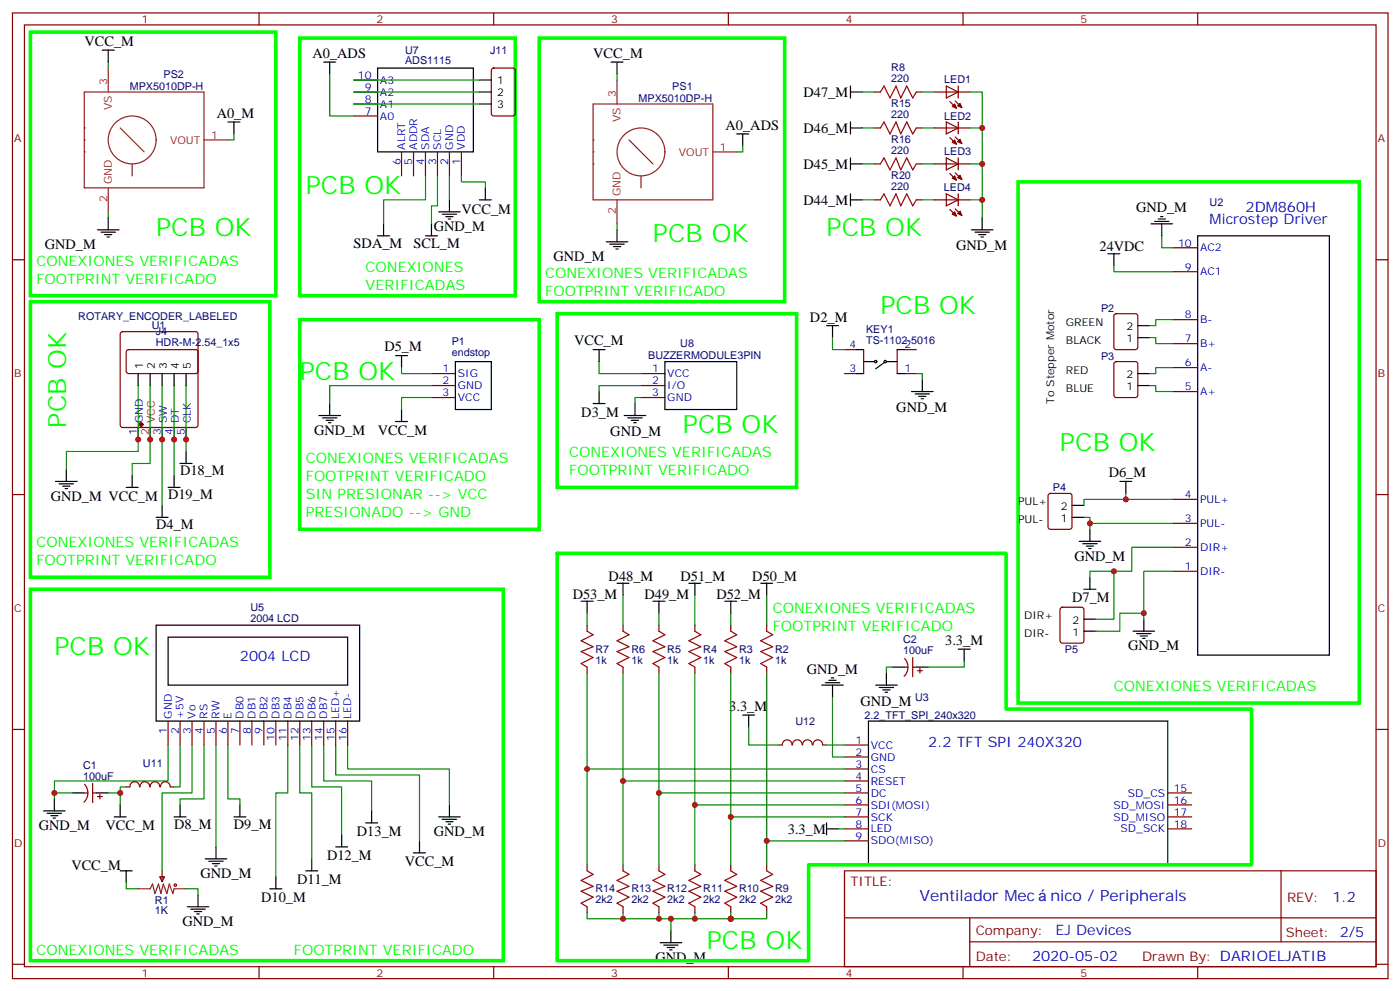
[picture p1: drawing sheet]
<svg xmlns="http://www.w3.org/2000/svg" width="413mm" height="292mm" viewBox="0 0 413 292" stroke-linecap="round" stroke-linejoin="round" font-family="sans-serif">
<g fill="none" stroke="#870000" stroke-width=".35">
<path d="M3.7 3.8h405.3v284.3h-405.3zM7.2 7.3h398.3v277.3h-398.3zM76.3 3.8v3.5M145.5 3.8v3.5M214.6 3.8v3.5M283.8 3.8v3.5M352.9 3.8v3.5M104.2 34.1h7.1M104.2 30.6h7.1M104.2 27.1h7.1M104.2 23.6h7.1M118.3 44.7v7.1"/>
<path d="M121.8 44.7v7.1M125.4 44.7v7.1M128.9 44.7v7.1M132.4 44.7v7.1M136 44.7v7.1M3.7 76.5h3.5M405.5 76.5h3.5M35.7 97.9l.4-.3h21.5l.5 .3 .2 .5v26.8l-.2 .5-.5 .2h-21.5l-.5-.3-.2-.4v-26.8zM328.5 92.6l.4-.2h5.7l.6 .4 .1 9.4-.5 .7h-5.9l-.6-.4-.1-9.4zM127.1 110h7.1M127.1 113.5h7.1M127.1 117.1h7.1"/>
<path d="M328.5 106.7l.4-.2h5.7l.6 .4 .1 9.4-.5 .7-5.9 .1-.6-.5-.1-9.4zM40.7 125.9v3.5M47.8 125.9v3.5M51.3 125.9v3.5M54.8 125.9v3.5M3.7 145.6h3.5M405.5 145.6h3.5M3.7 214.8h3.5M49.5 212.3v7.1M53.1 212.3v7.1M56.6 212.3v7.1M60.1 212.3v7.1"/>
<path d="M63.6 212.3v7.1M67.2 212.3v7.1M70.7 212.3v7.1M74.2 212.3v7.1M77.8 212.3v7.1M81.3 212.3v7.1M84.8 212.3v7.1M88.3 212.3v7.1M91.9 212.3v7.1M95.4 212.3v7.1M98.9 212.3v7.1M102.4 212.3v7.1"/>
<path d="M405.5 214.8h3.5M47.1 258.2h1.4l-.7 1.4zM47.8 256.4v3.2M248.8 256.4h156.7v28.2h-156.7zM377.5 256.4v20.9M248.9 270.2h156.5M285.8 277.3h119.6M285.8 270.2v14.2M3.7 283.9h3.5M76.3 284.6v3.5M145.5 284.6v3.5M214.6 284.6v3.5"/>
<path d="M283.8 284.6v3.5M352.9 284.6v3.5M405.5 283.9h3.5"/>
</g>
<g fill="none" stroke="#000" stroke-width=".35">
<path d="M111.3 20h28.2v24.7h-28.2zM132.4 58.8v3.6M141.3 58.8h3.5M143 55.3v3.5M111.3 69.4h3.5M113 65.9v3.5M125.4 69.4h3.5M127.1 65.9v3.5M129.3 62.4h6.3M130.3 63.1h4.2M131.4 63.8h2.1M132.1 64.5h.7"/>
<path d="M326.5 74.7h3.5M328.2 74.7v3.5M335.3 99.4h3.5M335.3 95.9h3.5M97.2 118.8v3.5M116.6 104.7h3.5M118.3 104.7v3.5M134.2 106.5h10.6v14.1h-10.6zM335.3 113.5h3.5M335.3 110h3.5M19.5 138.2v3.5M38.9 140v3.5"/>
<path d="M51.3 140v3.5M53.1 136.5h3.5M54.8 132.9v3.6M94 122.3h6.3M95 123h4.3M96.1 123.8h2.1M96.8 124.5h.7M116.6 124.1h3.5M118.3 120.6v3.5M16.4 141.7h6.3M17.4 142.5h4.3M18.5 143.2h2.1"/>
<path d="M19.2 143.9h.7M37.2 143.5h3.5M46 152.3h3.5M47.8 148.8v3.5M49.5 143.5h3.6M318 159.4h6.3M321.2 155.9v3.5M330 141.7h3.5M331.8 141.7v3.6M319.1 160.1h4.2M319.4 173.5h3.5M320.1 160.8h2.1"/>
<path d="M320.8 161.5h.7M321.2 170v3.5M46 184.1h60v28.2h-60zM49.5 187.6h52.9v14.1h-52.9zM333.9 185.8h6.3M334.9 186.5h4.3M336 187.3h2.1M336.7 188h.7M337 182.3v3.5M12.8 238.8h6.4M13.9 239.5h4.2M16 235.2v3.6"/>
<path d="M35.4 237v3.5M53.1 237v3.5M70.7 237v3.5M109.5 238.8v3.5M132.4 237v3.5M15 240.2h2.1M15.7 240.9h.7M33.7 240.5h3.5M35.4 256.4h3.5M37.2 256.4v3.5M51.3 240.5h3.5M60.5 252.9h6.3"/>
<path d="M61.5 253.6h4.3M62.6 254.3h2.1M63.3 255h.7M63.6 249.3v3.6M68.9 240.5h3.6M81.3 258.2v3.5M90.1 256.4h3.5M91.9 252.9v3.5M98.9 249.3h3.5M100.7 245.8v3.5M107.7 242.3h3.6M121.8 251.1h3.6"/>
<path d="M123.6 247.6v3.5M129.3 240.5h6.3M130.3 241.2h4.2M131.4 241.9h2.1M132.1 242.6h.7M55.2 267h6.3M56.2 267.7h4.3M57.3 268.4h2.1M58 269.1h.7M58.3 263.5v3.5M79.5 261.7h3.5"/>
</g>
<g fill="none" stroke="#008700" stroke-width=".35">
<path d="M125.4 51.8v7h-12.4v7.1M128.9 51.8v8.8h-1.8v5.3M132.4 51.8v7M136 51.8v1.8h7v1.7M328.2 78.2v1.8h17.7M342.3 69.4v3.6h3.6M338.8 99.4h1.8v1.8h5.3M345.9 94.1h-5.3v1.8h-1.8M40.7 113.5v19.4h-21.2v5.3M44.2 113.5v23h-5.3v3.5M47.8 113.5v35.3M51.3 113.5v26.5"/>
<path d="M54.8 113.5v19.4M118.3 108.2v1.8h8.8M127.1 117.1h-8.8v3.5M127.1 113.5h-29.9v5.3M338.8 113.5h1.8v1.8h5.3M345.9 108.2h-5.3v1.8h-1.8M331.8 145.3v1.7h14.1M345.9 154.1h-24.7v1.8M345.9 161.1h-12.4v7.1h-12.3v1.8M345.9 168.2h-8.9v14.1M49.5 219.4v10.5h-33.5v5.3M56.6 219.4v14.1h-8.8v22.9"/>
<path d="M60.1 219.4v15.8h-7v1.8M63.6 219.4v29.9M67.2 219.4v15.8h3.5v1.8M84.8 219.4v14.1h-3.5v24.7M88.3 219.4v14.1h3.6v19.4M91.9 219.4v12.3h8.8v14.1M95.4 219.4v10.5h14.1v8.9M98.9 219.4v8.8h24.7v19.4M102.4 219.4v7h30v10.6M37.2 259.9v1.8h3.5M54.8 261.7h3.5v1.8"/>
</g>
<g fill="none" stroke="#8c2424" stroke-width=".35">
<path d="M174.8 30.6h35.2v28.2h-35.2zM181.8 23.6v7M181.8 58.8v7.1M185.3 41.2l7.1 7.1M188.9 51.8v3.5M210 44.7h7.1M40.7 261.7h3.5l.7-1.4 .7 2.8 1.1-2.8 .7 2.8 .7-2.8 1.1 2.8 .7-2.8 1 2.8 .4-1.4h3.5"/>
<circle cx="188.9" cy="44.7" r="7.1"/>
</g>
<circle cx="51.6" cy="260.6" r=".35" fill="none" stroke="#a10000" stroke-width=".35"/>
<path d="M88.3 11.2h63.5v75.9h-63.5zM300 53.6h100.5v153.4h-100.5zM9 88.8h70.5v81.2h-70.5zM88.3 94.1h70.6v61.8h-70.6zM9 173.5h139.3v109.4h-139.3z" fill="none" stroke="#0f0" stroke-width="1.1"/>
<circle cx="41.6" cy="125" r=".53" fill="#870000" stroke="#870000" stroke-width=".35"/>
<path d="M44.2 125.9v3.5" fill="none" stroke="#f00" stroke-width=".35"/>
<g fill="#8c2424">
<circle cx="174.8" cy="41.2" r=".18"/>
<circle cx="174.8" cy="44.7" r=".18"/>
<circle cx="174.8" cy="48.3" r=".18"/>
</g>
<g fill="none" stroke="#000" stroke-width=".35">
<path d="M30.1 14.7h3.6M31.9 14.7v3.6M95.4 18.3h3.5M97.2 18.3v3.5M180.1 18.3h3.5M181.8 18.3v3.5M67.2 35.9h3.5M68.9 35.9v3.5M217.1 39.4h3.5M218.9 39.4v3.6M28.7 67.7h6.4M29.8 68.4h4.2"/>
<path d="M30.8 69.1h2.1M31.5 69.8h.7M31.9 64.1v3.6M178.6 71.2h6.4M179.7 71.9h4.2M180.8 72.6h2.1M181.5 73.3h.7M181.8 67.7v3.5M339.2 65.9h6.3M340.2 65.2h4.3M341.3 64.5h2.1M342 63.8h.7"/>
<path d="M342.3 65.9v3.5M352.9 69.4h38.8v123.5h-38.8zM174.8 118.8h3.5M174.8 102.9h3.5M176.5 102.9v3.6M176.5 115.3v3.5M187.1 118.8v3.5M195.9 106.5h21.2v14.1h-21.2zM183.9 122.3h6.4M185 123h4.2M186.1 123.8h2.1M186.8 124.5h.7"/>
<path d="M315.9 152.3h3.5M315.9 148.8h3.5M171.2 177h3.6M173 177v3.6M181.8 171.7h3.5M183.6 171.7v3.6M192.4 177h3.5M194.2 177v3.6M203 171.7h3.5M204.8 171.7v3.6M213.6 177h3.5M215.3 177v3.6"/>
<path d="M224.2 171.7h3.5M225.9 171.7v3.6M245 199.6h.7M319.4 185.8h3.5M319.4 182.3h3.5M218.9 210.5h3.5M220.6 210.5v3.6M242.1 201.7h6.4M243.2 201h4.2M244.3 200.3h2.1M245.3 201.7v3.5M255.9 212.3h88.2v42.3h-88.2z"/>
<path d="M243.6 244.1h3.5M243.6 242.3v3.5M194.5 277.6h6.4M195.6 278.3h4.2M196.6 279h2.2M197.3 279.7h.7M197.7 274v3.6"/>
</g>
<g fill="none" stroke="#008700" stroke-width=".35">
<path d="M31.9 18.3v1.7M68.9 39.4v1.8h-1.7M97.2 21.8v12.3h7M181.8 21.8v1.8M218.9 43v1.7h-1.8M31.9 62.4v1.7M181.8 65.9v1.8M176.5 106.5v3.5h12.4M188.9 117.1h-1.8v1.7M188.9 113.5h-12.4v1.8M319.4 152.3h1.8v1.8M331.8 147h-12.4v1.8"/>
<path d="M183.6 175.3v8.8M204.8 175.3v8.8M225.9 175.3v8.8M328.2 168.2v14.1h-5.3M173 180.6v3.5M173 198.2v56.4M183.6 198.2v56.4M194.2 180.6v3.5M194.2 198.2v56.4M204.8 198.2v56.4M215.3 180.6v3.5M215.3 198.2v56.4"/>
<path d="M225.9 198.2v56.4M337 180.6h-7v5.2h-7.1M245.3 205.2v17.7h3.5M173 226.4h75.8M183.6 229.9h65.2M194.2 233.5h54.6M204.8 237h44M215.3 240.5h33.5M225.9 247.6h22.9M247.1 244.1h1.7M173 268.7v1.8h10.6M183.6 268.7v1.8h10.6"/>
<path d="M194.2 268.7v1.8h3.5M204.8 270.5h-7.1v3.5M204.8 268.7v1.8h10.5M215.3 268.7v1.8M225.9 268.7v1.8h-10.6"/>
</g>
<path d="M9 9.5h72.3v77.6h-72.3zM158.9 11.2h72.3v77.6h-72.3zM164.2 92.4h70.5v51.1h-70.5zM164.2 162.9h132.3v45.9h72.3v45.8h-130.5v28.3h-74.1z" fill="none" stroke="#0f0" stroke-width="1.1"/>
<g fill="none" stroke="#870000" stroke-width=".35">
<path d="M345.9 73h7M345.9 94.1h7M345.9 80h7M188.9 110h7M188.9 113.5h7M188.9 117.1h7M345.9 115.3h7M345.9 108.2h7M345.9 101.2h7M309.1 145.5l.4-.2h5.7l.6 .4 .1 9.5-.5 .6-5.9 .1-.6-.5-.1-9.4zM345.9 154.1h7M345.9 147h7"/>
<path d="M312.6 179l.5-.2h5.6l.6 .4 .1 9.5-.5 .6-5.8 .1-.7-.5-.1-9.4zM345.9 168.2h7M345.9 161.1h7M173 184.1v1.7M173 196.4v1.8M183.6 184.1v1.7M183.6 196.4v1.8M194.2 184.1v1.7M194.2 196.4v1.8M204.8 184.1v1.7M204.8 196.4v1.8M215.3 184.1v1.7"/>
<path d="M215.3 196.4v1.8M225.9 184.1v1.7M225.9 196.4v1.8M248.8 219.4h7.1M248.8 233.5h7.1M248.8 237h7.1M248.8 222.9h7.1M248.8 226.4h7.1M248.8 229.9h7.1M344.1 233.5h7.1M344.1 237h7.1M173 254.6v1.8"/>
<path d="M183.6 254.6v1.8M194.2 254.6v1.8M204.8 254.6v1.8M215.3 254.6v1.8M225.9 254.6v1.8M248.8 240.5h7.1M248.8 244.1h7.1M248.8 247.6h7.1M344.1 240.5h7.1M344.1 244.1h7.1M173 267v1.7M183.6 267v1.7"/>
<path d="M194.2 267v1.7M204.8 267v1.7M215.3 267v1.7M225.9 267v1.7"/>
</g>
<path d="M173 185.8l1.8 1.1-3.6 1.8 3.6 1.7-3.6 1.4 3.6 1.8-3.6 1.8 1.8 1M183.6 185.8l1.7 1.1-3.5 1.8 3.5 1.7-3.5 1.4 3.5 1.8-3.5 1.8 1.8 1M194.2 185.8l1.7 1.1-3.5 1.8 3.5 1.7-3.5 1.4 3.5 1.8-3.5 1.8 1.8 1M204.8 185.8l1.7 1.1-3.5 1.8 3.5 1.7-3.5 1.4 3.5 1.8-3.5 1.8 1.8 1M215.3 185.8l1.8 1.1-3.5 1.8 3.5 1.7-3.5 1.4 3.5 1.8-3.5 1.8 1.7 1M225.9 185.8l1.8 1.1-3.5 1.8 3.5 1.7-3.5 1.4 3.5 1.8-3.5 1.8 1.7 1M173 256.4l1.8 1.1-3.6 1.7 3.6 1.8-3.6 1.4 3.6 1.8-3.6 1.7 1.8 1.1M183.6 256.4l1.7 1.1-3.5 1.7 3.5 1.8-3.5 1.4 3.5 1.8-3.5 1.7 1.8 1.1M194.2 256.4l1.7 1.1-3.5 1.7 3.5 1.8-3.5 1.4 3.5 1.8-3.5 1.7 1.8 1.1M204.8 256.4l1.7 1.1-3.5 1.7 3.5 1.8-3.5 1.4 3.5 1.8-3.5 1.7 1.8 1.1M215.3 256.4l1.8 1.1-3.5 1.7 3.5 1.8-3.5 1.4 3.5 1.8-3.5 1.7 1.7 1.1M225.9 256.4l1.8 1.1-3.5 1.7 3.5 1.8-3.5 1.4 3.5 1.8-3.5 1.7 1.7 1.1" fill="none" stroke="#a10000" stroke-width=".35"/>
<g fill="none" stroke="#8c2424" stroke-width=".35">
<path d="M24.8 27.1h35.3v28.2h-35.3zM31.9 20v7.1M35.4 37.7l7.1 7M31.9 55.3v7.1M38.9 48.3v3.5M60.1 41.2h7.1"/>
<circle cx="38.9" cy="41.2" r="7.1"/>
</g>
<g fill="#8c2424">
<circle cx="24.8" cy="37.7" r=".18"/>
<circle cx="24.8" cy="41.2" r=".18"/>
<circle cx="24.8" cy="44.7" r=".18"/>
</g>
<g fill="none" stroke="#000" stroke-width=".35">
<path d="M141.3 27.1h3.5M141.3 30.6h3.5M141.3 23.6h3.5M250.6 27.1h3.5M250.6 25.3v3.6M250.6 35.9v3.5M250.6 37.7h3.5M250.6 46.5v3.5M250.6 57.1v3.5M250.6 48.3h3.5M250.6 58.8h3.5M286.2 67.7h6.4"/>
<path d="M287.3 68.4h4.2M288.4 69.1h2.1M289.1 69.8h.7M289.4 64.1v3.6M243.6 95.9h3.5M245.3 95.9v3.5M40.7 110v3.5M44.2 110v3.5M47.8 110v3.5M51.3 110v3.5M54.8 110v3.5M252.4 110h2.1"/>
<path d="M252.4 102.9h2.1M254.5 106.5h3.2M260.5 106.8l-2.5 1.8M261.2 106.5h3.2M264.4 110h2.1M264.4 102.9h2.1M268.6 115.3h6.4M269.7 116h4.2M270.7 116.7h2.1M271.4 117.4h.7M271.8 111.8v3.5M261.2 198.2v3.5"/>
<path d="M263 196.4h3.5M270 196.4h3.5M282.4 191.1h3.5M284.1 191.1v3.6M258 201.7h6.4M259.1 202.4h4.2M260.1 203.1h2.2M260.8 203.8h.7M21.3 233.5h3.5M28.4 233.5h3.5"/>
<circle cx="258" cy="106.5" r=".35"/>
<circle cx="260.8" cy="106.5" r=".35"/>
</g>
<path d="M259.4 27.1l1.1-1.8 1.8 3.6 1.7-3.6 1.4 3.6 1.8-3.6 1.8 3.6 1-1.8M259.4 37.7l1.1-1.8 1.8 3.5 1.7-3.5 1.4 3.5 1.8-3.5 1.8 3.5 1-1.7M259.4 48.3l1.1-1.8 1.8 3.5 1.7-3.5 1.4 3.5 1.8-3.5 1.8 3.5 1-1.7M259.4 58.8l1.1-1.7 1.8 3.5 1.7-3.5 1.4 3.5 1.8-3.5 1.8 3.5 1-1.8" fill="none" stroke="#a10000" stroke-width=".35"/>
<g fill="none" stroke="#870000" stroke-width=".35">
<path d="M145 20.2l.5-.2h5.6l.7 .5v12.9l-.4 .7h-5.9l-.7-.4v-13zM257.7 27.1h1.7M257.7 37.7h1.7M270 27.1h1.8M270 37.7h1.8M257.7 48.3h1.7M257.7 58.8h1.7M270 48.3h1.8M270 58.8h1.8M37.4 103.1l.5-.2 20 .1 .4 .6v6l-.7 .4-20-.1-.4-.6v-5.7zM248.8 102.9h3.6M248.8 110h3.6"/>
<path d="M254.5 102.9v7.1M264.4 102.9v7.1M266.5 102.9h3.5M266.5 110h3.5M266.5 196.4h1M266.6 193.9a3.8 3.8 0 0 1-.2 5.2M269 193.6v5.6M269 196.4h1M270.4 197.5h1.4M271.1 196.8v1.4M229.4 219.4h1.1M230.5 219.3a1.41 1.41 0 0 1 1.5-1.5 1.41 1.41 0 0 1 1.4 1.5"/>
<path d="M233.5 219.3a1.41 1.41 0 0 1 1.4-1.5 1.41 1.41 0 0 1 1.5 1.5M236.5 219.3a1.41 1.41 0 0 1 1.4-1.5 1.41 1.41 0 0 1 1.4 1.5M239.6 219.3a1.41 1.41 0 0 1 1.4-1.5 1.41 1.41 0 0 1 1.4 1.5M242.5 219.4h1.1M24.8 233.5h1.1M24.9 230.9a3.8 3.8 0 0 1-.1 5.3M27.3 230.6v5.7M27.3 233.5h1.1M28.7 234.5h1.4M29.4 233.8v1.4M37.2 231.7h1M38.3 231.7a1.41 1.41 0 0 1 1.4-1.5 1.41 1.41 0 0 1 1.4 1.5"/>
<path d="M41.3 231.7a1.41 1.41 0 0 1 1.4-1.5 1.41 1.41 0 0 1 1.4 1.5M44.3 231.7a1.41 1.41 0 0 1 1.4-1.5 1.41 1.41 0 0 1 1.4 1.5M47.3 231.7a1.41 1.41 0 0 1 1.4-1.5 1.41 1.41 0 0 1 1.4 1.5M50.2 231.7h1.1"/>
</g>
<g fill="none" stroke="#008700" stroke-width=".35">
<path d="M104.2 27.1h37.1M104.2 23.6h37.1M104.2 30.6h37.1M254.1 27.1h3.6M254.1 37.7h3.6M271.8 27.1h3.5M271.8 37.7h3.5M285.9 27.1h3.5v10.6h-3.5M289.4 37.7v10.6h-3.5M254.1 48.3h3.6M254.1 58.8h3.6M271.8 48.3h3.5"/>
<path d="M271.8 58.8h3.5M289.4 48.3v10.5h-3.5M289.4 58.8v5.3M245.3 99.4v3.5h3.5M270 110h1.8v1.8M263 196.4h-1.8v1.8M284.1 194.7v1.7h-10.6M53.1 219.4v12.3h-1.8M220.6 214.1v5.3h8.8M243.6 219.4h5.2M16 233.5h5.3M35.4 233.5v3.5"/>
<path d="M37.2 231.7h-1.8v1.8h-3.5"/>
</g>
<g fill="#850000" stroke="#850000" stroke-width=".35">
<path d="M281.3 30.6l.5 1.3-1.2-.6z"/>
<path d="M282.2 31.2l.7-.8 .5 1.3z"/>
<path d="M281.3 41.2l.5 1.2-1.2-.5z"/>
<path d="M282.2 41.7l.7-.7 .5 1.3z"/>
<path d="M280.6 52.5l.7-.7 .5 1.2z"/>
<path d="M282.2 52.3l.7-.7 .5 1.2z"/>
<path d="M280.6 63.1l.7-.7 .5 1.2z"/>
<path d="M282.2 62.9l.7-.7 .5 1.2z"/>
</g>
<g fill="none" stroke="#850000" stroke-width=".35">
<path d="M275.3 27.1h10.6M275.3 37.7h10.6M278.8 25.3l3.6 1.8-3.6 1.8zM278.8 35.9l3.6 1.8-3.6 1.7zM279.9 29.9l1.9 2M281.5 29.7l1.9 2M282.4 25.3v3.6M282.4 35.9v3.5M275.3 48.3h10.6M275.3 58.8h10.6M278.8 46.5l3.6 1.8-3.6 1.7zM278.8 57.1l3.6 1.7-3.6 1.8z"/>
<path d="M279.9 40.5l1.9 1.9M279.9 51.1l1.9 1.9M281.5 40.3l1.9 2M281.5 50.9l1.9 1.9M282.4 46.5v3.5M282.4 57.1v3.5M279.9 61.7l1.9 1.9M281.5 61.5l1.9 1.9"/>
</g>
<g fill="#c00">
<circle cx="54.8" cy="129.4" r=".88"/>
<circle cx="51.3" cy="129.4" r=".88"/>
<circle cx="47.8" cy="129.4" r=".88"/>
<circle cx="44.2" cy="129.4" r=".88"/>
<circle cx="40.7" cy="129.4" r=".88"/>
<circle cx="16" cy="233.5" r=".88"/>
<circle cx="337" cy="180.6" r=".88"/>
<circle cx="331.8" cy="147" r=".88"/>
<circle cx="215.3" cy="270.5" r=".88"/>
<circle cx="183.6" cy="229.9" r=".88"/>
<circle cx="204.8" cy="237" r=".88"/>
<circle cx="225.9" cy="247.6" r=".88"/>
<circle cx="194.2" cy="270.5" r=".88"/>
<circle cx="204.8" cy="270.5" r=".88"/>
<circle cx="197.7" cy="270.5" r=".88"/>
<circle cx="183.6" cy="270.5" r=".88"/>
<circle cx="215.3" cy="240.5" r=".88"/>
<circle cx="194.2" cy="233.5" r=".88"/>
<circle cx="173" cy="226.4" r=".88"/>
<circle cx="321.2" cy="154.1" r=".88"/>
<circle cx="328.2" cy="168.2" r=".88"/>
<circle cx="289.4" cy="37.7" r=".88"/>
<circle cx="289.4" cy="48.3" r=".88"/>
<circle cx="289.4" cy="58.8" r=".88"/>
<circle cx="35.4" cy="233.5" r=".88"/>
</g>
<g font-size="7.4" fill="#0f0">
<text x="90.1" y="57.1">PCB OK</text>
<text x="46" y="69.4">PCB OK</text>
<text x="192.4" y="71.2">PCB OK</text>
<text x="243.6" y="69.4">PCB OK</text>
<text x="259.4" y="92.4">PCB OK</text>
<text x="88.3" y="111.8">PCB OK</text>
<text x="19.5" y="125.9" transform="rotate(-90 19.5 125.9)">PCB OK</text>
<text x="201.2" y="127.6">PCB OK</text>
<text x="312.3" y="132.9">PCB OK</text>
<text x="16" y="192.9">PCB OK</text>
<text x="208.3" y="279.3">PCB OK</text>
</g>
<g font-size="4.6" fill="#00f">
<text x="270.9" y="265.4">Ventilador Mec</text>
<text x="309.5" y="265.4">nico / Peripherals</text>
</g>
<g font-size="4.2">
<text x="24.9" y="13.5">VCC_M</text>
<text x="92.1" y="17">A0_ADS</text>
<text x="174.8" y="17">VCC_M</text>
<text x="236.8" y="28.5">D47_M</text>
<text x="63.9" y="34.7">A0_M</text>
<text x="213.8" y="38.2">A0_ADS</text>
<text x="236.8" y="39.1">D46_M</text>
<text x="236.8" y="49.7">D45_M</text>
<text x="136" y="62.9">VCC_M</text>
<text x="236.8" y="60.3">D44_M</text>
<text x="334.8" y="62.5">GND_M</text>
<text x="127.8" y="68">GND_M</text>
<text x="13.2" y="73.3">GND_M</text>
<text x="104.2" y="73">SDA_M</text>
<text x="121.8" y="73">SCL_M</text>
<text x="163.1" y="76.8">GND_M</text>
<text x="281.8" y="73.7">GND_M</text>
<text x="324" y="74">24VDC</text>
<text x="238.7" y="94.8">D2_M</text>
<text x="169.2" y="101.7">VCC_M</text>
<text x="113.3" y="103.5">D5_M</text>
<text x="171.3" y="122.7">D3_M</text>
<text x="264.1" y="121.4">GND_M</text>
<text x="92.6" y="128">GND_M</text>
<text x="111.3" y="128.2">VCC_M</text>
<text x="179.8" y="128.4">GND_M</text>
<text x="53.1" y="140">D18_M</text>
<text x="326.7" y="140.5">D6_M</text>
<text x="15" y="147.4">GND_M VCC_M</text>
<text x="49.5" y="147">D19_M</text>
<text x="46" y="155.9">D4_M</text>
<text x="316.6" y="165">GND_M</text>
<text x="179.4" y="171">D48_M</text>
<text x="200.5" y="171">D51_M</text>
<text x="221.7" y="171">D50_M</text>
<text x="168.8" y="176.3">D53_M</text>
<text x="189.9" y="176.3">D49_M</text>
<text x="211.1" y="176.3">D52_M</text>
<text x="315.9" y="177.4">D7_M</text>
<text x="278.5" y="190">3.3_M</text>
<text x="332.5" y="191.5">GND_M</text>
<text x="237.8" y="198.5">GND_M</text>
<text x="214.9" y="209.3">3.3_M</text>
<text x="253.5" y="207.8">GND_M</text>
<text x="11.4" y="244.4">GND_M</text>
<text x="31.1" y="244.5">VCC_M</text>
<text x="51.3" y="244.1">D8_M</text>
<text x="68.9" y="244.1">D9_M</text>
<text x="232.2" y="245.5">3.3_M</text>
<text x="105.2" y="246.2">D13_M</text>
<text x="127.8" y="246.2">GND_M</text>
<text x="21" y="256">VCC_M</text>
<text x="96.4" y="253.3">D12_M</text>
<text x="119.3" y="255.1">VCC_M</text>
<text x="59.1" y="258.5">GND_M</text>
<text x="87.5" y="260.4">D11_M</text>
<text x="77" y="265.7">D10_M</text>
<text x="53.8" y="272.6">GND_M</text>
<text x="193.1" y="283.2">GND_M</text>
</g>
<g font-size="4.2" fill="#00f">
<text x="356.4" y="65.9">Microstep Driver</text>
<text x="367" y="62.4">2DM860H</text>
<text x="70.7" y="194.7">2004 LCD</text>
<text x="273.5" y="220.1">2.2 TFT SPI 240X320</text>
<text x="392.6" y="265.7">1.2</text>
<text x="311" y="275.2">EJ Devices</text>
<text x="304.1" y="283">2020-05-02</text>
</g>
<g font-size="4.2" fill="#0f0">
<text x="10.7" y="83.5">FOOTPRINT VERIFICADO</text>
<text x="10.7" y="78.2">CONEXIONES VERIFICADAS</text>
<text x="107.7" y="80">CONEXIONES</text>
<text x="160.7" y="81.8">CONEXIONES VERIFICADAS</text>
<text x="107.7" y="85.3">VERIFICADAS</text>
<text x="160.7" y="87.1">FOOTPRINT VERIFICADO</text>
<text x="90.1" y="136.5">CONEXIONES VERIFICADAS</text>
<text x="167.7" y="134.7">CONEXIONES VERIFICADAS</text>
<text x="90.1" y="141.7">FOOTPRINT VERIFICADO</text>
<text x="167.7" y="140">FOOTPRINT VERIFICADO</text>
<text x="90.1" y="147">SIN PRESIONAR --&gt; VCC</text>
<text x="90.1" y="152.3">PRESIONADO --&gt; GND</text>
<text x="10.7" y="161.1">CONEXIONES VERIFICADAS</text>
<text x="10.7" y="166.4">FOOTPRINT VERIFICADO</text>
<text x="227.7" y="180.6">CONEXIONES VERIFICADAS</text>
<text x="227.7" y="185.8">FOOTPRINT VERIFICADO</text>
<text x="328.2" y="203.5">CONEXIONES VERIFICADAS</text>
<text x="10.7" y="281.1">CONEXIONES VERIFICADAS</text>
<text x="86.6" y="281.1">FOOTPRINT VERIFICADO</text>
</g>
<g font-size="3.9" fill="#800">
<text x="250.6" y="261">TITLE:</text>
<text x="379.2" y="265.7">REV:</text>
<text x="287.5" y="275.2">Company:</text>
<text x="378.9" y="275.8">Sheet: 2/5</text>
<text x="287.5" y="282.9">Date:</text>
<text x="336.6" y="282.9">Drawn By: DARIOELJATIB</text>
</g>
<g font-size="3.2" fill="#800">
<text x="41.8" y="6.8">1</text>
<text x="110.9" y="6.8">2</text>
<text x="180.1" y="6.8">3</text>
<text x="249.2" y="6.8">4</text>
<text x="318.3" y="6.8">5</text>
<text x="4.2" y="41.9">A</text>
<text x="406" y="41.9">A</text>
<text x="4.2" y="111.1">B</text>
<text x="406" y="111.1">B</text>
<text x="4.2" y="180.2">C</text>
<text x="406" y="180.2">C</text>
<text x="4.2" y="249.3">D</text>
<text x="406" y="249.3">D</text>
<text x="41.8" y="287.6">1</text>
<text x="110.9" y="287.6">2</text>
<text x="180.1" y="287.6">3</text>
<text x="249.2" y="287.6">4</text>
<text x="318.3" y="287.6">5</text>
</g>
<g font-size="3.2" fill="#000080">
<text x="119.4" y="16">U7</text>
<text x="144.5" y="15.8">J11</text>
<text x="48.2" y="22.9">PS2</text>
<text x="119.4" y="19">ADS1115</text>
<text x="262.6" y="21">R8</text>
<text x="38.2" y="26.4">MPX5010DP-H</text>
<text x="188.2" y="29.9">MPX5010DP-H</text>
<text x="198.1" y="26.4">PS1</text>
<text x="262.6" y="24.3">220</text>
<text x="278.2" y="24.3">LED1</text>
<text x="262.6" y="34.9">220</text>
<text x="262.6" y="31.6">R15</text>
<text x="278.2" y="35.3">LED2</text>
<text x="262.6" y="45.4">220</text>
<text x="262.6" y="42.2">R16</text>
<text x="278.2" y="45.5">LED3</text>
<text x="262.6" y="52.8">R20</text>
<text x="262.6" y="56">220</text>
<text x="278.2" y="56.1">LED4</text>
<text x="356.4" y="60.6">U2</text>
<text x="23.1" y="94.1">ROTARY_ENCODER_LABELED</text>
<text x="324.4" y="91.7">P2</text>
<text x="44.7" y="97">U1</text>
<text x="45.9" y="101.9">HDR-M-2.54_1x5</text>
<text x="45.9" y="98.7">J4</text>
<text x="133.1" y="101.5">P1</text>
<text x="255.2" y="101.2">TS-1102-5016</text>
<text x="255.2" y="98">KEY1</text>
<text x="133.1" y="104.9">endstop</text>
<text x="191" y="105.8">BUZZERMODULE3PIN</text>
<text x="200.5" y="102.2">U8</text>
<text x="324.4" y="105.9">P3</text>
<text x="310.3" y="144.7">P4</text>
<text x="73.8" y="179.9">U5</text>
<text x="73.8" y="183">2004 LCD</text>
<text x="266.1" y="189.3">C2</text>
<text x="175.5" y="195.4">1k</text>
<text x="175.5" y="192.2">R7</text>
<text x="186.1" y="195.4">1k</text>
<text x="186.1" y="192.2">R6</text>
<text x="196.6" y="195.4">1k</text>
<text x="196.6" y="192.2">R5</text>
<text x="207.2" y="195.4">1k</text>
<text x="207.2" y="192.2">R4</text>
<text x="217.8" y="195.4">1k</text>
<text x="217.8" y="192.2">R3</text>
<text x="228.4" y="195.4">1k</text>
<text x="228.4" y="192.2">R2</text>
<text x="266.1" y="192.5">100uF</text>
<text x="313.8" y="192.3">P5</text>
<text x="269.7" y="206.4">U3</text>
<text x="234.4" y="213.6">U12</text>
<text x="254.8" y="211.6">2.2_TFT_SPI_240x320</text>
<text x="24.5" y="226.4">C1</text>
<text x="42.1" y="225.9">U11</text>
<text x="24.5" y="229.6">100uF</text>
<text x="175.5" y="262.7">R14</text>
<text x="186.1" y="262.7">R13</text>
<text x="196.6" y="262.7">R12</text>
<text x="207.2" y="262.7">R11</text>
<text x="217.8" y="262.7">R10</text>
<text x="228.4" y="262.7">R9</text>
<text x="45.7" y="269.2">1K</text>
<text x="45.7" y="266.1">R1</text>
<text x="175.5" y="265.9">2k2</text>
<text x="186.1" y="265.9">2k2</text>
<text x="196.6" y="265.9">2k2</text>
<text x="207.2" y="265.9">2k2</text>
<text x="217.8" y="265.9">2k2</text>
<text x="228.4" y="265.9">2k2</text>
</g>
<g font-size="3.2" fill="#00f">
<text x="105.5" y="23.2">10</text>
<text x="107.5" y="26.7">9</text>
<text x="112" y="28.2">A2</text>
<text x="112" y="24.6">A3</text>
<text x="107.5" y="33.8">7</text>
<text x="107.5" y="30.3">8</text>
<text x="112" y="35.2">A0</text>
<text x="112" y="31.7">A1</text>
<text x="119.4" y="44" transform="rotate(-90 119.4 44)">ALRT</text>
<text x="122.9" y="44" transform="rotate(-90 122.9 44)">ADDR</text>
<text x="126.4" y="44" transform="rotate(-90 126.4 44)">SDA</text>
<text x="130" y="44" transform="rotate(-90 130 44)">SCL</text>
<text x="133.5" y="44" transform="rotate(-90 133.5 44)">GND</text>
<text x="137" y="44" transform="rotate(-90 137 44)">VDD</text>
<text x="118" y="48.5" transform="rotate(-90 118 48.5)">6</text>
<text x="121.5" y="48.5" transform="rotate(-90 121.5 48.5)">5</text>
<text x="125" y="48.5" transform="rotate(-90 125 48.5)">4</text>
<text x="128.6" y="48.5" transform="rotate(-90 128.6 48.5)">3</text>
<text x="132.1" y="48.5" transform="rotate(-90 132.1 48.5)">2</text>
<text x="135.6" y="48.5" transform="rotate(-90 135.6 48.5)">1</text>
<text x="347.1" y="72.6">10</text>
<text x="353.6" y="74">AC2</text>
<text x="349.1" y="79.7">9</text>
<text x="353.6" y="81.1">AC1</text>
<text x="349.1" y="93.8">8</text>
<text x="353.6" y="95.2">B-</text>
<text x="349.1" y="100.8">7</text>
<text x="250.4" y="102.6">4</text>
<text x="266.5" y="102.6">2</text>
<text x="349.1" y="107.9">6</text>
<text x="353.6" y="102.2">B+</text>
<text x="130.4" y="109.6">1</text>
<text x="130.4" y="113.2">2</text>
<text x="134.9" y="111.1">SIG</text>
<text x="192.2" y="109.6">1</text>
<text x="192.2" y="113.2">2</text>
<text x="196.6" y="111.1">VCC</text>
<text x="250.4" y="109.6">3</text>
<text x="266.5" y="109.6">1</text>
<text x="353.6" y="109.3">A-</text>
<text x="130.4" y="116.7">3</text>
<text x="134.9" y="114.6">GND</text>
<text x="134.9" y="118.1">VCC</text>
<text x="192.2" y="116.7">3</text>
<text x="196.6" y="114.6">I/O</text>
<text x="196.6" y="118.1">GND</text>
<text x="349.1" y="114.9">5</text>
<text x="353.6" y="116.3">A+</text>
<text x="42.1" y="124.6" transform="rotate(-90 42.1 124.6)">GND</text>
<text x="49.2" y="124.6" transform="rotate(-90 49.2 124.6)">SW</text>
<text x="52.7" y="124.6" transform="rotate(-90 52.7 124.6)">DT</text>
<text x="56.2" y="124.6" transform="rotate(-90 56.2 124.6)">CLK</text>
<text x="40.4" y="128.1" transform="rotate(-90 40.4 128.1)">1</text>
<text x="47.4" y="128.1" transform="rotate(-90 47.4 128.1)">3</text>
<text x="50.9" y="128.1" transform="rotate(-90 50.9 128.1)">4</text>
<text x="54.5" y="128.1" transform="rotate(-90 54.5 128.1)">5</text>
<text x="349.1" y="146.7">4</text>
<text x="353.6" y="148.1">PUL+</text>
<text x="349.1" y="153.7">3</text>
<text x="353.6" y="155.2">PUL-</text>
<text x="349.1" y="160.8">2</text>
<text x="349.1" y="167.9">1</text>
<text x="353.6" y="162.2">DIR+</text>
<text x="353.6" y="169.3">DIR-</text>
<text x="50.6" y="211.6" transform="rotate(-90 50.6 211.6)">GND</text>
<text x="54.1" y="211.6" transform="rotate(-90 54.1 211.6)">+5V</text>
<text x="57.6" y="211.6" transform="rotate(-90 57.6 211.6)">Vo</text>
<text x="61.2" y="211.6" transform="rotate(-90 61.2 211.6)">RS</text>
<text x="64.7" y="211.6" transform="rotate(-90 64.7 211.6)">RW</text>
<text x="68.2" y="211.6" transform="rotate(-90 68.2 211.6)">E</text>
<text x="71.8" y="211.6" transform="rotate(-90 71.8 211.6)">DB0</text>
<text x="75.3" y="211.6" transform="rotate(-90 75.3 211.6)">DB1</text>
<text x="78.8" y="211.6" transform="rotate(-90 78.8 211.6)">DB2</text>
<text x="82.3" y="211.6" transform="rotate(-90 82.3 211.6)">DB3</text>
<text x="85.9" y="211.6" transform="rotate(-90 85.9 211.6)">DB4</text>
<text x="89.4" y="211.6" transform="rotate(-90 89.4 211.6)">DB5</text>
<text x="92.9" y="211.6" transform="rotate(-90 92.9 211.6)">DB6</text>
<text x="96.4" y="211.6" transform="rotate(-90 96.4 211.6)">DB7</text>
<text x="100" y="211.6" transform="rotate(-90 100 211.6)">LED+</text>
<text x="103.5" y="211.6" transform="rotate(-90 103.5 211.6)">LED-</text>
<text x="49.2" y="216.1" transform="rotate(-90 49.2 216.1)">1</text>
<text x="52.7" y="216.1" transform="rotate(-90 52.7 216.1)">2</text>
<text x="56.2" y="216.1" transform="rotate(-90 56.2 216.1)">3</text>
<text x="59.8" y="216.1" transform="rotate(-90 59.8 216.1)">4</text>
<text x="63.3" y="216.1" transform="rotate(-90 63.3 216.1)">5</text>
<text x="66.8" y="216.1" transform="rotate(-90 66.8 216.1)">6</text>
<text x="70.3" y="216.1" transform="rotate(-90 70.3 216.1)">7</text>
<text x="73.9" y="216.1" transform="rotate(-90 73.9 216.1)">8</text>
<text x="77.4" y="216.1" transform="rotate(-90 77.4 216.1)">9</text>
<text x="80.9" y="218.1" transform="rotate(-90 80.9 218.1)">10</text>
<text x="84.5" y="218.1" transform="rotate(-90 84.5 218.1)">11</text>
<text x="88" y="218.1" transform="rotate(-90 88 218.1)">12</text>
<text x="91.5" y="218.1" transform="rotate(-90 91.5 218.1)">13</text>
<text x="95" y="218.1" transform="rotate(-90 95 218.1)">14</text>
<text x="98.6" y="218.1" transform="rotate(-90 98.6 218.1)">15</text>
<text x="102.1" y="218.1" transform="rotate(-90 102.1 218.1)">16</text>
<text x="252.1" y="219">1</text>
<text x="256.6" y="220.4">VCC</text>
<text x="252.1" y="222.5">2</text>
<text x="252.1" y="226.1">3</text>
<text x="256.6" y="223.9">GND</text>
<text x="256.6" y="227.5">CS</text>
<text x="252.1" y="229.6">4</text>
<text x="252.1" y="233.1">5</text>
<text x="256.6" y="231">RESET</text>
<text x="345.9" y="233.1">15</text>
<text x="252.1" y="236.6">6</text>
<text x="256.6" y="234.5">DC</text>
<text x="256.6" y="238.1">SDI(MOSI)</text>
<text x="328.1" y="238.1">SD_MOSI</text>
<text x="332.4" y="234.5">SD_CS</text>
<text x="345.9" y="236.6">16</text>
<text x="252.1" y="240.2">7</text>
<text x="252.1" y="243.7">8</text>
<text x="256.6" y="241.6">SCK</text>
<text x="256.6" y="245.1">LED</text>
<text x="328.1" y="241.6">SD_MISO</text>
<text x="330.2" y="245.1">SD_SCK</text>
<text x="345.9" y="240.2">17</text>
<text x="345.9" y="243.7">18</text>
<text x="252.1" y="247.2">9</text>
<text x="256.6" y="248.6">SDO(MISO)</text>
</g>
<g font-size="3.2" fill="#8d2323">
<text x="31.5" y="25" transform="rotate(-90 31.5 25)">3</text>
<text x="181.5" y="28.5" transform="rotate(-90 181.5 28.5)">3</text>
<text x="32.9" y="32.5" transform="rotate(-90 32.9 32.5)">VS</text>
<text x="62.2" y="40.9">1</text>
<text x="182.9" y="36" transform="rotate(-90 182.9 36)">VS</text>
<text x="50.1" y="42.3">VOUT</text>
<text x="200" y="45.8">VOUT</text>
<text x="212.2" y="44.4">1</text>
<text x="31.5" y="59.4" transform="rotate(-90 31.5 59.4)">2</text>
<text x="32.9" y="54.3" transform="rotate(-90 32.9 54.3)">GND</text>
<text x="182.9" y="57.8" transform="rotate(-90 182.9 57.8)">GND</text>
<text x="181.5" y="63" transform="rotate(-90 181.5 63)">2</text>
</g>
<g font-size="3.2">
<text x="146.5" y="24.6">1</text>
<text x="146.5" y="28.2">2</text>
<text x="146.5" y="31.7">3</text>
<text x="314.1" y="95.9">GREEN</text>
<text x="314.1" y="101.2">BLACK</text>
<text x="332" y="100.8">1</text>
<text x="332" y="97.3">2</text>
<text x="42.1" y="108.7" transform="rotate(-90 42.1 108.7)">1</text>
<text x="45.6" y="108.7" transform="rotate(-90 45.6 108.7)">2</text>
<text x="49.2" y="108.7" transform="rotate(-90 49.2 108.7)">3</text>
<text x="52.7" y="108.7" transform="rotate(-90 52.7 108.7)">4</text>
<text x="56.2" y="108.7" transform="rotate(-90 56.2 108.7)">5</text>
<text x="314.1" y="110">RED</text>
<text x="332" y="111.4">2</text>
<text x="310.6" y="118.8" transform="rotate(-90 310.6 118.8)">To Stepper Motor</text>
<text x="314.1" y="115.3">BLUE</text>
<text x="332" y="114.9">1</text>
<text x="300" y="148.8">PUL+</text>
<text x="300" y="154.1">PUL-</text>
<text x="312.6" y="153.7">1</text>
<text x="312.6" y="150.2">2</text>
<text x="301.8" y="182.3">DIR+</text>
<text x="316.1" y="183.7">2</text>
<text x="301.8" y="187.6">DIR-</text>
<text x="316.1" y="187.3">1</text>
</g>
<g font-size="3.2" fill="#f00">
<text x="45.6" y="124.6" transform="rotate(-90 45.6 124.6)">VCC</text>
<text x="43.9" y="128.1" transform="rotate(-90 43.9 128.1)">2</text>
</g>
</svg>
